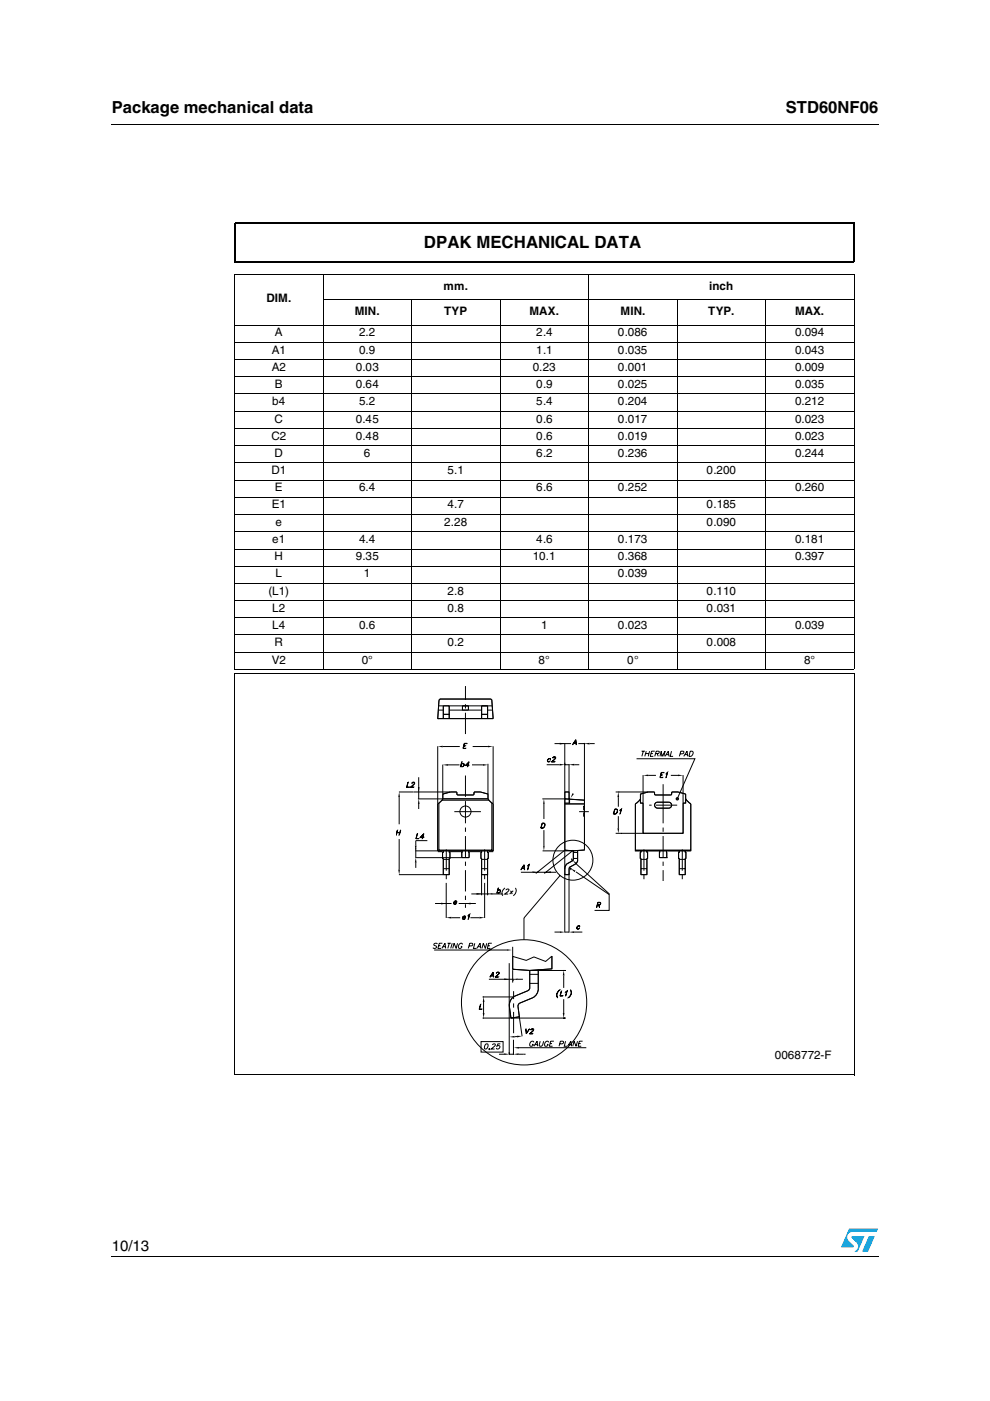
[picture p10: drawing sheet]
<svg xmlns="http://www.w3.org/2000/svg" width="210mm" height="297mm" viewBox="0 0 210 297" stroke-linecap="round" stroke-linejoin="round" font-family="sans-serif">
<g fill="#009ad9">
<path d="M184.2 262.1h1.3l-1.4 3.3h-1.3z"/>
<path d="M180 260.5h6.2l-.3 .7h-5.2a1.11 1.11 0 0 0-1 .7 1.11 1.11 0 0 0 .3 1.2l1 1v.3l-2.7 .1z"/>
<path d="M180.6 262.1h2.7l-1.4 3.3-.7-.1a1.16 1.16 0 0 0 .4-1.8l-1-1.1z"/>
</g>
<path d="M23.6 26.2l.1 .2zM23.6 266.3l.1 .1z" fill="#000"/>
<path d="M23.7 26.3h162.6M23.7 266.3h162.6" fill="none" stroke="#000" stroke-width=".21"/>
<g fill="#fff">
<path d="M43.7 36.1h142.5v208h-142.5z"/>
<path d="M49.8 142.7h131.3v85.1h-131.3z"/>
</g>
<path d="M49.8 142.7h131.4M49.8 142.6v85.2M181.1 142.7v85.3M49.7 227.9h131.4" fill="none" stroke="#000" stroke-width=".21"/>
<g fill="#fff">
<path d="M49.8 52.4l131.3 .1z"/>
<path d="M181.1 52.4v88.3z"/>
<path d="M49.8 140.6l131.3 .1z"/>
<path d="M49.8 52.4v88.2z"/>
</g>
<g fill="none" stroke="#000" stroke-width=".21">
<path d="M49.7 58.2h131.4v83.6M49.8 58.2v83.6M68.6 58.1v83.9M124.8 58.1v83.9M49.7 69h131.4M49.7 72.6h131.4M49.7 76.2h131.4M49.7 79.9h131.4M68.5 63.5h112.6M87.3 63.4v78.6M106 63.4v78.6M143.6 63.4v78.6"/>
<path d="M162.4 63.4v78.6M49.7 83.5h131.4M49.7 87.2h131.4M49.7 90.9h131.4M49.7 94.5h131.4M49.7 98.1h131.4M49.7 101.8h131.4M49.7 105.4h131.4M49.7 109.1h131.4M49.7 112.7h131.4M49.7 116.4h131.4M49.7 120h131.4"/>
<path d="M49.7 123.7h131.4M49.7 127.3h131.4M49.7 131h131.4M49.7 134.6h131.4M49.7 138.3h131.4M49.7 142h131.4"/>
</g>
<path d="M49.6 55.5h131.5M49.8 47.4h131.4M49.8 47.2v8.3M181.1 47.4v8.2" fill="none" stroke="#000" stroke-width=".27"/>
<g fill="#fff">
<path d="M51.8 143.7h127.8v83.8h-127.8z"/>
<path d="M84 145.4h63.3v80.4h-63.3z"/>
</g>
<g fill="none" stroke="#000" stroke-width=".21">
<path d="M92.8 152.4h.1M92.8 158.2v22.2l.3-.2M92.8 152.4l.3-3.9 .3-.3h10.7l.2 .3 .3 3.9M92.9 150.6h1.1M93 149.7h11.3M93.1 148.6l-.3 3.8M93.9 158.3h3.6M94 149.6v2.8M95.2 150.6h6.9M95.3 149.6l-.1 2.8M95.3 151.5h-1.3M98.4 158.1h.3l-.4 .1"/>
<path d="M98.4 157.6h.7l-.6 .1-.3 .9 .6 .1h-.6zM99.3 149.6v1h-1.2v-1l-.1 1M100.2 158.3h3.3M102.1 149.7v2.7M102.1 149.6v2.8M103.4 150.6h1M103.4 149.6v2.8M103.4 151.5h-1.3M103.9 148.2h-10.5l-.3 .3M103.9 148.2l.4 .3M104.3 148.6l.3 3.8M104.6 158.2v22.2"/>
<path d="M104.6 152.4h-11.8M117.6 157.7h3.5M119.7 157.6v40.1M121.5 157.6h.7M121.6 157.6h.5M122.1 156.8l.1 1.1-.1-.9-.7 .9zM122.6 157.7h1.5M123.9 157.5v12.1M125 157.7h1.1M136 159.3h.7M136.4 159.3l-.3 1.1M136.9 159.8h.7"/>
<path d="M137 159.3l-.3 1.1M137.7 159.3l-.3 1.1M138 159.8h.4M138.8 159.3h-.7l-.2 1.1h.6M139 159.8l.6-.1 .2-.3-.7-.1-.3 1.1M139.4 159.8l.2 .6M141.2 160h.6M142.4 159.3l-.3 1.1h.6M144.2 159.8l.7-.1 .1-.3-.7-.1-.3 1.1M145.2 160h.6M146.3 159.3h.4a.66 .66 0 0 1 .1 .8 .66 .66 0 0 1-.7 .3zM84.1 176.6h.6"/>
<path d="M84.2 176.5h.6M84.2 176l-.2 1.1zM84.6 167.9h12.1l.2 .2M84.6 169v5.8M84.6 177.9v6.5M84.9 176l-.3 1.1zM86.5 165.8l-.2 1.1h.5h-.6zM87.1 166.9h.7h-.8l.9-.8-.3-.2-.3 .2 .1-.2h.5l-.1 .4-.7 .6M88.2 179.8v2M88.5 176.7l-.3 1.1h.6h-.6zM88.8 164.8v2M88.8 167.1v2.3"/>
<path d="M88.8 170.5v1M89.1 177.5l.7 .1h-.7l.8-.9-.3 1.1 .2-.9-.7 .7M90.6 178.2h-2.4v1.1M92.8 170.4v10h11.8v-10M93.1 170.3v9.9M93.7 169.7h10M93.9 162.1v7.3M93.9 169.4h9.6M93.9 169.4l-1.1 1M95 162.2h2.4M95.5 167.9l-1.6 .5M95.5 167.9h1.2l.4 .6h3.2l.4-.6h1.2l1.6 .4v1.1"/>
<path d="M95.5 167.9l-1.6 .4v1.1M96.3 172.1h5.7M96.9 168.1v.3M96.9 168.4l.2 .1 3.2 .1M97.8 162l.4-.1a.39 .39 0 0 1 .1 .5 .39 .39 0 0 1-.6 0l.2 .1a.36 .36 0 0 0 .4-.2 .36 .36 0 0 0-.1-.4zM97.9 161.5l-.3 1.1zM98.8 162.3h.7h-.8l.8-.8-.3 1.1 .2-.9-.7 .6M100.1 162.2h2.3M100.5 168.1h.1M100.5 168.1v.3M100.5 168.4l-.2 .1M100.5 168.1l.2-.2h1.2l1.6 .5"/>
<path d="M103.5 161.9v7.5h-14.9M103.5 169.4l1.1 1M103.5 169.4l.5 .6 .6 .4M104.3 170.3v9.9M115 174.5h.3a.65 .65 0 0 1 .1 .8 .65 .65 0 0 1-.8 .3zM115 174.6h.3a.59 .59 0 0 1 .1 .7 .59 .59 0 0 1-.7 .3zM115 169.4h4.7M115.3 170.5v3.1M115.3 176v3.3M115.9 162.1h2.8M116.2 161l.4-.2 .1 .2a.29 .29 0 0 0-.5 0 .29 .29 0 0 0 .2 .5l.2-.1a.32 .32 0 0 1-.5 .1 .32 .32 0 0 1 .1-.5zM117 161.5h.6h-.7l.8-.7v-.3l-.5 .2 .1-.1 .4-.1 .1 .3-.8 .7"/>
<path d="M119.7 169.4l4.2 .3v10.5l-2.4 .2M119.7 169.4h.1M119.7 167.9h.9M119.7 162.1h1.1M119.7 170.5h4.2M119.8 169.4l4.1 .2v10.6l-2.3 .2-1.8-.2v-12.3h.9v1.5M119.8 170.4h4.1M120.6 162.1v7.3M120.8 169.4v1M121.7 162.1h1.1M122.8 172.1h2M130.3 171.5h.4a.59 .59 0 0 1 .2 .7 .59 .59 0 0 1-.5 .4h-.4z"/>
<path d="M130.4 171.6h.3a.59 .59 0 0 1 .1 .7 .59 .59 0 0 1-.7 .3zM130.5 167.9h8.1l.2 .2M131.1 167.9h.1M131.1 169v2M131.1 173v2.6M131.5 171.7l.3-.2-.3 1.1 .2-1zM134.7 170.4v10h11.8v-10M135 160.9h12.3l-3.7 8.5M135.8 169.4l-.5 .6-.6 .4M135.8 169.4l-1.1 1M136.3 164.3v12.4M137.4 167.9l-1.6 .5v1.9h.5"/>
<path d="M137.4 164.4h1.7M138.8 168.1l.2 .5 3.2-.1 .2-.1M139 170.3l.4-.2h2.4a.63 .63 0 0 1 .6 .6 .63 .63 0 0 1-.6 .6h-2.4a.63 .63 0 0 1-.6-.3 .63 .63 0 0 1 .2-.7zM139.9 160.4l.3-1.1 .1 1.1 .7-1.1-.3 1.1M140.1 164.3h.3l-.3 .1M140.2 163.8h.6h-.6l-.2 1 .5 .1h-.6zM141 160.4l.7-1.1 .1 1.1M141.2 164l.3-.2-.3 1.1 .3-1zM141.8 170.1h-2.4a.63 .63 0 0 0-.6 .6 .63 .63 0 0 0 .6 .6l2.4 .1M141.8 170.1a.63 .63 0 0 1 .6 .6 .63 .63 0 0 1-.6 .6M142.2 164.4h1.6M142.4 168.1h.1"/>
<path d="M142.4 168.1v.3M143.8 167.9h-1.2l-.2 .2M143.8 167.9l1.6 .5v1.9h-.6M143.8 167.9h-1.2l-.4 .6h-3.2l-.4-.6h-1.2l-1.6 .4v1.1M143.8 167.9l1.6 .4v1.1M144.8 164.3v12.4h-14.3M145 160.4l.7-1.1 .1 1.1M145.4 169.4l1.1 1M145.4 169.4v.9h-.6v6.4h-8.5v-6.4h-.5v-.9M88.1 181.8h11.4l-.1-1.4 .1 1.4h-1.6l.1-1.4-.1 1.4M88.1 180.4h16.5M88.2 182.9v1.1"/>
<path d="M92.2 191.6h3.5M92.8 180.6h1M93.1 180.2h11.2M93.8 200h-.7l-.3 1.1h.7M94 182v3.4M94 180.7h-.2v1.3h.2M94 182.2h1.2M94 184.2h1.2M94 182v3.4h1.3v-3.4M94 180.4v.3M94.6 187.2v7.4M94.9 200h.7"/>
<path d="M95.2 182v3.4h-10.6M95.2 180.7h.2v1.3h-.2M95.3 180.7h.1v1.3h-.1M95.3 180.4l-.1 .3M95.3 200l-.4 1.1M95.4 180.6h2.3M95.7 194.6h1.9M95.9 200l-.3 1.1M96.3 191.2l.5-.1v.3h-.6l.2 .3 .4-.1-.5 .1zM96.4 191.2l.3-.1 .1 .2h-.6zM97 200l-.3 1.1-.4-1.1-.3 1.1M97.3 191.6h3.6"/>
<path d="M98.1 194.5l.1 .4 .4-.1-.2 .1a.34 .34 0 0 1-.3-.5 .34 .34 0 0 1 .6 0v.2h-.6M98.2 194.3h.4v.2h-.5zM99.3 194l.3-.2-.3 1.1 .2-.9zM99.6 180.6h2.3M99.7 194.6h2M99.9 189.5h3.8M100.7 200l-.3 1.1h.6M102.1 180.4v.3h-.1v1.3h.1v7.8M102.1 182.2h1.3M102.1 184.2h1.3M102.1 185.4h1.3M102.1 180.4v.3h-.1l.1 4.7h1.3v-3.4"/>
<path d="M102.8 187.2v7.4M103.2 200l-.3 1.1-.4-1.1-.3 1.1M103.4 182v7.8M103.4 180.7h.1v1.3h-.1M103.4 180.4v.3M103.7 180.6h.9M104.3 180.2l.3 .2M104.3 200h-.7l-.3 1.1h.7M104.4 189.5h2.2M105.5 188.8l.3-.2a.37 .37 0 0 1 .3 .6 .37 .37 0 0 1-.7 0l.2 .1a.32 .32 0 0 0 .4-.2 .32 .32 0 0 0-.2-.4zM105.6 188.3l-.3 1.1zM107.1 188.3a1.23 1.23 0 0 0-.5 1.6"/>
<path d="M107.3 188.7a.3 .3 0 0 1 .3-.2 .3 .3 0 0 1 .3 .3l-.9 .8h.7M108.2 188.9l.4 .7M108.8 188.9l-.7 .7M109.3 188.3a1.2 1.2 0 0 1-.5 1.6M110.4 184.9h2.4M110.6 184.1h.6M111.1 183.3l.1 1.1-.1-.9-.7 .9zM111.9 183.5l.3-.2-.3 1.1 .2-1zM113.1 184.9h4.8M115 180.4h6.5M117.6 197.6h1.1M118.7 185.6l-7.6 9v4.7"/>
<path d="M119.7 185.4h.9M119.7 197.6h.9M120.6 184.1v13.6M120.7 184l.3 .1M121 184v.5M121.1 184.2l.1 .1M121.2 182v.4M121.3 182.3l.1 .1M121.5 180.4h.1M121.5 180.4v1.8M121.5 180.4l-1.8-.1-6.1 4.9M121.5 180.7h1"/>
<path d="M121.5 182h1M121.5 180.3l-6.1 4.9M121.6 182.2l-.2 .3-1.3 .8-.3 .7M121.6 180.4v1.8M121.7 197.6h1.8M122.1 184.9l7.1 4.8M122.2 183.2l7 6.3v3.5h-3.1M122.4 196.4l.4-.1 .1 .2v-.1a.35 .35 0 0 0-.5 .1 .35 .35 0 0 0 .1 .4h.3h-.4zM122.5 180.3v2M122.5 182.3l-.1 .3a2.11 2.11 0 0 1-1.6 1.2l-.1 .3M122.5 180.3l-.1 2.4-.4 .5-1.3 .8v1.4h-.9a2.42 2.42 0 0 1 .3-2.1l1.3-.8 .2-.3M126.7 191.8h.5l.1-.4h-.5l-.3 1 .3-1.1 .5 .1v.4l-.7 .1"/>
<path d="M126.9 191.9l.2 .5zM134.7 180.2h11.8M135.9 180.7h-.1v1.3h.1M135.9 182.2h1.3M135.9 184.2h1.3M135.9 182v3.4h1.3v-3.4M135.9 180.4v.3M137.2 180.7h.1v1.3h-.1M137.2 180.4v.3M139.9 180.4l-.1 1.4h1.6l-.1-1.4 .1 1.4h-1.6zM141.4 181.8h.1M144 180.7h-.1v1.3h.1"/>
<path d="M144 182.2h1.3M144 184.2h1.3M144 182v3.4h1.3v-3.4M144 180.4v.3M145.3 180.7h.1v1.3h-.1M145.3 180.4v.3M92 201.4h15.4M92.7 200.2l-.2-.2-.5 .2v.2l.5 .2a.39 .39 0 0 1-.2 .5 .39 .39 0 0 1-.5-.2M93 200.5h.4M93.7 201.1l.7-1.1 .1 1.1M93.9 200.7h.5M98.1 200.2a.53 .53 0 0 0-.7-.1 .53 .53 0 0 0-.2 .7 .39 .39 0 0 0 .5 .3 .39 .39 0 0 0 .3-.4h-.3"/>
<path d="M99.4 200.5h.7l.1-.5h-.6l-.3 1.1M101.1 201.1l.7-1.1 .1 1.1M101.3 200.7h.6M101.9 212.9l-.2 1.1h.5h-.6zM102.4 215.9h17.5M102.4 211.4h6.5M102.5 212.4v2.4M103.5 200.5h.4M103.7 207.6h5.4M104 206.9h.6M104.1 206.9h.5M104.6 206.1l.1 1.1-.2-1-.6 1z"/>
<path d="M105.2 206.3l.3-.2 .4 .2-.9 .9 .7-.1-.7 .1 .8-.8a.29 .29 0 0 0-.3-.2 .29 .29 0 0 0-.3 .2zM108 204.2v19.4M108 213.4l.3 2.5M108.7 202.8l2.9 .8 1.6-.7 2.5 .9 1.3-1.1v2.7l-4.7 .3-3.6-.2zM108.7 207.9h.1M108.7 200.7v4.8l3.6 .3M108.7 205.7v2.6M108.7 211.5l-.4 .6-.3 .7 .3 3M109.1 211.2a2.17 2.17 0 0 0-1.1 2.2M109.6 219.8h-.5M109.8 207.6h1.1M109.8 213.4l.3 2.2-1.8 .3"/>
<path d="M109.8 213.4l.1-.3 .3-.4-.4 .6 .3 2.3-1.8 .2M110.1 215.6l.6 4.1M111.5 218.1l.1 1 .7-1-.7 1.1zM111.9 210l-2.8 1.2M112 210l-3.2 1.4M112.3 205.8h.1M112.3 205.8v3.6l-.3 .6M112.3 208.5h1.8M112.3 206.6h1.8M112.3 205.8h7.6M112.3 205.7v3.7l-.3 .6M112.3 219.1l.7 .1h-.8l.9-.9-.3-.1-.3 .2a.3 .3 0 0 1 .4-.3 .3 .3 0 0 1 .2 .3l-.8 .8"/>
<path d="M113 211.5l-2.8 1.2M114.1 205.6v4a2.17 2.17 0 0 1-1.1 1.9 2.17 2.17 0 0 0 1.1-1.9zM117 202.7v2.7l-4.7 .4M118.5 210l.2-.1a1.23 1.23 0 0 0-.4 1.6 1.02 1.02 0 0 1 .2-1.5zM119 210.1l-.2 1 .5 .1h-.6zM119.5 206.8v2.7M119.5 211.8v3M119.9 210.3l.4-.2-.4 1.1 .3-1zM120.9 209.9a1.08 1.08 0 0 1-.4 1.6 1.23 1.23 0 0 0 .4-1.6zM102 220.8h4.7v2.3h-4.7zM103 221.4l.3-.1a.62 .62 0 0 1 .1 .7 .62 .62 0 0 1-.6 .4v-.6zM103.7 222.3v.1z"/>
<path d="M103.8 222.4l-.2 .2M104.4 221.6a.3 .3 0 0 1 .3-.3 .3 .3 0 0 1 .3 .3l-.9 .8h.8M105.8 223.5h1.1M106.1 221.3h-.5l-.2 .5a.38 .38 0 0 1 .6 .1 .38 .38 0 0 1-.4 .5h-.3l-.1-.2M108 223.5h.9M108.9 220.4v3.2M110 223.5h1.4M110 222.1h14.3M113.2 221a.52 .52 0 0 0-.7-.1 .52 .52 0 0 0-.2 .7 .39 .39 0 0 0 .4 .2 .39 .39 0 0 0 .4-.4h-.3M113.2 221.8l.7-1 .1 1M113.4 221.5h.5M114.5 220.8l-.2 .9 .3 .1h.2l.3-.3 .2-.7"/>
<path d="M116.3 221a.52 .52 0 0 0-.7-.1 .52 .52 0 0 0-.1 .7 .39 .39 0 0 0 .4 .2 .39 .39 0 0 0 .3-.4h-.2M116.6 221.3h.4M117.4 220.8h-.6l-.3 1h.7M118.7 221.3h.6l.1-.5h-.6l-.3 1M119.9 220.8l-.3 1h.7M120.3 221.8l.7-1 .2 1M120.6 221.5h.5M122.5 220.8l-.4 1-.4-1-.3 1M122.7 221.3h.4M123.5 220.8h-.7l-.2 1h.6"/>
<circle cx="98.7" cy="172.1" r="1.17"/>
<circle cx="121.5" cy="182.4" r="4.2"/>
<circle cx="111.1" cy="212.5" r="13.3"/>
</g>
<path d="M119.8 170.3h.9M120.7 169.4v1.2M123.7 170.9v2.3h.2M123.7 170.9h.2" fill="none" stroke="#000" stroke-width=".21" stroke-dasharray=".9 .5" stroke-linecap="butt"/>
<path d="M98.7 155.6v-10.1M98.7 170v22.5M98.7 164.4v5.6M140.6 170v16.8M140.6 166.3v3.7M143.6 170.7h-6M94.6 180.1v7M102.8 180.1v7M136.5 180.1v7M144.7 180.1v7M108.9 219.1v-9" fill="none" stroke="#000" stroke-width=".21" stroke-dasharray="4.5 .9 .9 .9" stroke-linecap="butt"/>
<g fill="#000">
<path d="M92.8 158.3l1.1-.2v.3zM103.5 158.1l1.1 .2-1.1 .1zM118.7 157.5l1 .2-1 .2zM123.9 157.7l1.1-.2v.4zM84.6 167.9l.2 1.1h-.4zM88 179.3h.3l-.1 1.1zM88.8 169.4l.2 1.1h-.4zM88.6 166.8h.4l-.2 1.1zM93.9 162.2l1.1-.2v.4zM102.4 162l1.1 .2-1.1 .2zM115.2 179.3h.3l-.2 1.1zM115.3 169.4l.2 1.1h-.3z"/>
<path d="M118.7 161.9l1 .2-1 .2zM121.4 168.2l.3 .1-.7 .9zM120.6 162.1l1.1-.2v.4zM130.9 175.6h.4l-.2 1.1zM131.1 167.9l.2 1.1h-.4zM136.3 164.4l1.1-.2v.4zM143.8 164.2l1 .2-1 .2zM84.4 184.4h.4l-.2 1zM88.2 181.8l.1 1.1h-.3zM93.5 191.4l1.1 .2-1.1 .2zM94.6 194.6l1.1-.2v.3zM98.7 191.6l1.1-.2v.4z"/>
<path d="M101 189.3l1.1 .2-1.1 .2zM101.7 194.4l1.1 .2-1.1 .1zM103.4 189.5l1-.2v.4zM112.8 184.7l1.1 .2-1.1 .2zM115.7 184.9l1.1-.2v.4zM118.7 197.4l1 .2-1 .2zM120.6 197.6l1.1-.2v.4zM121 184.1l1 .5-.2 .3zM121.4 182.4l1 .6-.3 .3zM102.5 211.4l.2 1h-.3zM102.4 214.8h.3l-.2 1.1zM106.9 207.5l1.1 .1-1.1 .2z"/>
<path d="M107.4 201.3l1.1 .1-1.1 .2zM108 219.9l1.1-.3v.4zM109.6 219.6l1.1 .1-1 .3zM108.7 207.6l1.1-.1v.3zM119.5 205.8l.2 1h-.4zM119.3 214.8h.4l-.2 1.1zM106.9 223.3l1.1 .2-1.1 .2zM108.9 223.5l1.1-.2v.4zM109 222.1l1-.1v.3z"/>
</g>
<circle cx="143.6" cy="169.4" r=".23" fill="none" stroke="#000" stroke-width=".27"/>
<text font-size="3.6" x="89.9" y="52.7">DPAK MECHANICAL DATA</text>
<g font-size="3.5">
<text x="23.7" y="23.9">Package mechanical data</text>
<text x="166.6" y="23.9">STD60NF06</text>
</g>
<text font-size="3.2" x="23.7" y="265.1">10/13</text>
<g font-size="2.5">
<text x="56.5" y="64.1">DIM.</text>
<text x="94.1" y="61.4">mm.</text>
<text x="150.4" y="61.4">inch</text>
<text x="58.3" y="71.3">A</text>
<text x="75.2" y="66.8">MIN.</text>
<text x="76.1" y="71.3">2.2</text>
<text x="94.2" y="66.8">TYP</text>
<text x="112.3" y="66.8">MAX.</text>
<text x="113.7" y="71.3">2.4</text>
<text x="131" y="71.3">0.086</text>
<text x="131.6" y="66.8">MIN.</text>
<text x="150.2" y="66.8">TYP.</text>
<text x="168.6" y="66.8">MAX.</text>
<text x="168.6" y="71.3">0.094</text>
<text x="57.6" y="75">A1</text>
<text x="76.1" y="75">0.9</text>
<text x="113.7" y="75">1.1</text>
<text x="131" y="75">0.035</text>
<text x="168.6" y="75">0.043</text>
<text x="57.6" y="78.6">A2</text>
<text x="58.3" y="82.2">B</text>
<text x="75.5" y="82.2">0.64</text>
<text x="75.5" y="78.6">0.03</text>
<text x="112.9" y="78.6">0.23</text>
<text x="113.7" y="82.2">0.9</text>
<text x="131" y="82.2">0.025</text>
<text x="131" y="78.6">0.001</text>
<text x="168.6" y="82.2">0.035</text>
<text x="168.6" y="78.6">0.009</text>
<text x="57.7" y="85.9">b4</text>
<text x="58.2" y="89.6">C</text>
<text x="75.5" y="89.6">0.45</text>
<text x="76.1" y="85.9">5.2</text>
<text x="113.7" y="89.6">0.6</text>
<text x="113.7" y="85.9">5.4</text>
<text x="131" y="89.6">0.017</text>
<text x="131" y="85.9">0.204</text>
<text x="168.6" y="89.6">0.023</text>
<text x="168.6" y="85.9">0.212</text>
<text x="57.5" y="93.2">C2</text>
<text x="75.5" y="93.2">0.48</text>
<text x="113.7" y="93.2">0.6</text>
<text x="131" y="93.2">0.019</text>
<text x="168.6" y="93.2">0.023</text>
<text x="57.5" y="100.5">D1</text>
<text x="58.2" y="96.9">D</text>
<text x="77.2" y="96.9">6</text>
<text x="94.9" y="100.5">5.1</text>
<text x="113.7" y="96.9">6.2</text>
<text x="131" y="96.9">0.236</text>
<text x="149.8" y="100.5">0.200</text>
<text x="168.6" y="96.9">0.244</text>
<text x="57.6" y="107.8">E1</text>
<text x="58.3" y="104.2">E</text>
<text x="76.1" y="104.2">6.4</text>
<text x="94.9" y="107.8">4.7</text>
<text x="113.7" y="104.2">6.6</text>
<text x="131" y="104.2">0.252</text>
<text x="149.8" y="107.8">0.185</text>
<text x="168.6" y="104.2">0.260</text>
<text x="58.4" y="111.5">e</text>
<text x="94.2" y="111.5">2.28</text>
<text x="149.8" y="111.5">0.090</text>
<text x="57.7" y="115.1">e1</text>
<text x="58.2" y="118.8">H</text>
<text x="75.5" y="118.8">9.35</text>
<text x="76.1" y="115.1">4.4</text>
<text x="112.9" y="118.8">10.1</text>
<text x="113.7" y="115.1">4.6</text>
<text x="131" y="118.8">0.368</text>
<text x="131" y="115.1">0.173</text>
<text x="168.6" y="118.8">0.397</text>
<text x="168.6" y="115.1">0.181</text>
<text x="58.4" y="122.4">L</text>
<text x="77.2" y="122.4">1</text>
<text x="131" y="122.4">0.039</text>
<text x="56.9" y="126.1">(L1)</text>
<text x="57.7" y="129.7">L2</text>
<text x="94.9" y="126.1">2.8</text>
<text x="94.9" y="129.7">0.8</text>
<text x="149.8" y="126.1">0.110</text>
<text x="149.8" y="129.7">0.031</text>
<text x="57.7" y="133.3">L4</text>
<text x="58.2" y="137">R</text>
<text x="76.1" y="133.3">0.6</text>
<text x="94.9" y="137">0.2</text>
<text x="114.7" y="133.3">1</text>
<text x="131" y="133.3">0.023</text>
<text x="149.8" y="137">0.008</text>
<text x="168.6" y="133.3">0.039</text>
<text x="57.6" y="140.7">V2</text>
<text x="76.7" y="140.7">0°</text>
<text x="114.2" y="140.7">8°</text>
<text x="133" y="140.7">0°</text>
<text x="170.5" y="140.7">8°</text>
<text x="164.3" y="224.6">0068772-F</text>
</g>
</svg>
